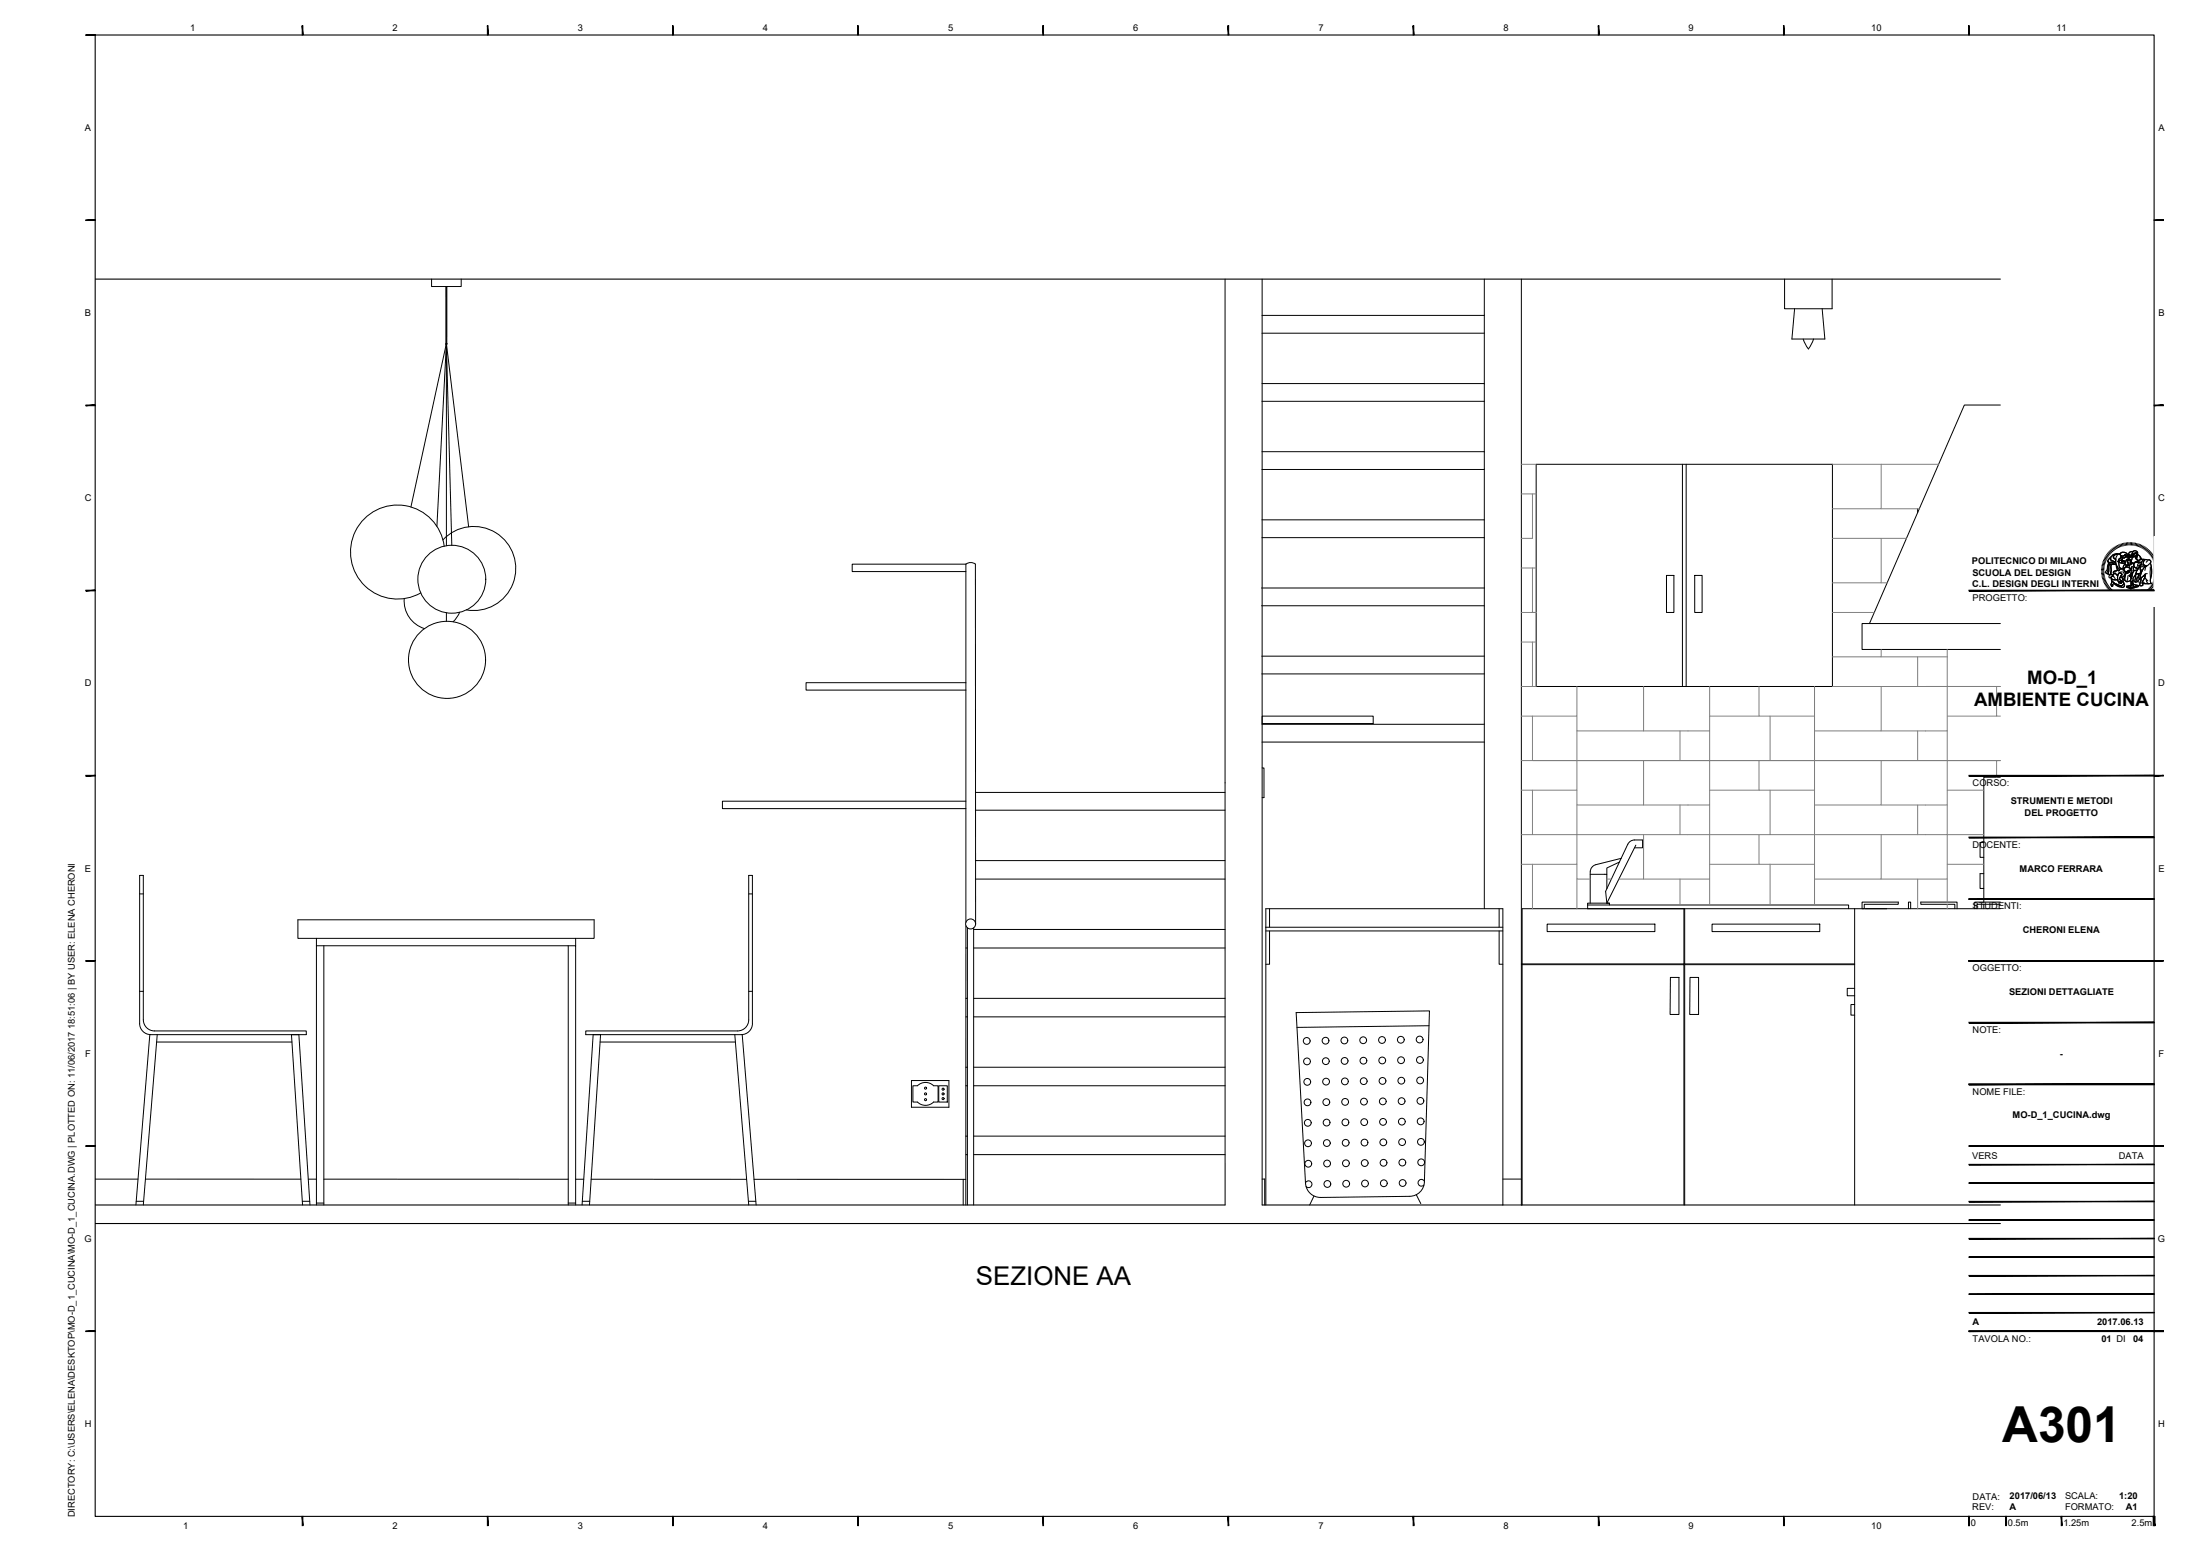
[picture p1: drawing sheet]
<svg xmlns="http://www.w3.org/2000/svg" width="594mm" height="420mm" viewBox="0 0 594 420" stroke-linecap="round" stroke-linejoin="round" font-family="sans-serif">
<!-- layer: A-WALL-FULL-INTR -->
<g fill="none" stroke="#000" stroke-width=".27">
<path d="M330.8 75.4v250M340.8 75.4v250M400.8 75.4v170M410.8 75.4v250M260.8 256h.4M260.8 250v75.4M261.2 250.5v74.9M262.9 250.6v74.8M262.9 256h67.9M260.8 274.6h.4M260.8 269.6h.4M260.8 293.2h.4"/>
<path d="M260.8 288.2h.4M260.8 311.8h.4M260.8 306.8h.4"/>
</g>
<!-- layer: A-FURN -->
<g fill="none" stroke="#000" stroke-width=".27">
<path d="M116.5 75.4v2h8v-2M120.4 77.4v15.4M120.5 77.4v15.4l1.5 54.4M120.7 77.4v15.4M481.9 75.4v8h12.8v-8M120.4 92.8h.3v.3h-.3zM484.6 83.4l-.7 8.1h8.9l-.8-8.1M486.9 91.5l1.4 2.7M489.7 91.5l-1.4 2.7M540.2 109.4h-9.8l-25.6 59M111 136.9l9.5-44.1 6.1 49.5M414.8 125.4h80v60h-80z"/>
<path d="M454.3 125.4v60M455.3 125.4v60M517.8 137.4v1M118 142.1l2.5-49.3v54.6M119.6 145.8a11.4 11.4 0 0 1 19.1 4.1 11.4 11.4 0 0 1-12.8 14.8M119.9 147.5a12.7 12.7 0 0 0-15.8-10.7 12.7 12.7 0 0 0-8.5 17 12.7 12.7 0 0 0 18 6.3M260.8 152.3h-30.7v2h30.7M450 155.4h2v10h-2zM457.6 155.4h2v10h-2zM109.2 161.6a7.8 7.8 0 0 0 5.4 8.1M120.5 165.5v2.3M124.1 165.3l-.7 1.4-1 1.2"/>
<path d="M540.2 168.4h-37.4v7h37.4M260.8 184.3h-43.1v2h43.1M340.8 193.4h30v2h-30zM425.8 185.4h64.2M260.8 216.3h-65.7v2h65.7M340.8 207.4h.5v8h-.5M540.2 209.9h-4.5v33.7M37.7 236.4h1v39a3 3 0 0 0 3 3h41v1h-42a3 3 0 0 1-3-3zM429.4 236.1h4.5v3.9M437.3 232.8l-3.4 1.6v1.7M437.8 231.8l-6.9 1.7-1.1 .7-.4 1.2v8.5M441.4 228.9h2.2l-.1-2.1a4 4 0 0 0-3.4 .5l-.5 .7-6 12.7 .3 3.2"/>
<path d="M441.7 228.2l-7.8 15.7M535.7 227.5h-1v4h1M535.7 235.9h-1v4h1M37.7 241.4h1M85.4 255.4h70v70M85.4 255.4v-2h70v2M85.4 253.4h-5v-5h80v5h-5M85.4 255.4v70M87.4 255.4v70M153.4 255.4v70M202.2 241.4h1M341.8 250.4v75"/>
<path d="M341.8 250.4v-5h64v80h5M341.8 251.4h64M341.8 250.4h64M342.8 251.4v9h-1M342.8 245.4v5M404.8 251.4v9h1M404.8 245.4v5M417.8 249.5h29.1v2.1h-29.1zM428.7 244.4h70.5v1h-70.5zM428.7 244.4v-.5h5.9v.5M433.9 243.9h.7M454.7 245.4v14.9h-43.9"/>
<path d="M454.8 245.4h-43.8v80M454.9 245.4v14.9h45.9M462.3 249.5h29.1v2.1h-29.1zM499.2 245.4h41M500.8 245.4v80M502.8 245.4v-1.8h9.8v.6h-9.2v1.2M515.4 245.4v-1.8h.5v1.8M527.9 245.4v-1.2h-9.2v-.6h9.8v1.8M535.7 244.2v1.2M540.2 243.6h-7v1.8M540.2 244.2h-6.4v1.2M37.7 267.7h1"/>
<path d="M40.5 279.4l-3.8 46M42.5 279.4l-3.8 46M158.2 278.4h41a3 3 0 0 0 3-3v-39h1v40a3 3 0 0 1-3 3h-42zM160.2 279.4l-3 46M162.2 279.4l-3 46M198.4 279.4l3.8 46M200.4 279.4l3.8 46M202.2 267.7h1M350 273.4l36-.4-1.4 46.2a4 4 0 0 1-3.9 3.8l-24.1 .3a4 4 0 0 1-4-3.7zM385.9 277l-35.7 .4M410.8 260.5h43.9v64.9M451.1 263.9h2.3v10h-2.4z"/>
<path d="M456.4 263.9h2.3v10h-2.4zM500.8 266.9h-2v2h2M500.8 271.3h-1v2.8h1M500.8 260.5h-45.9v64.9M42.3 281.4h36.5M162 281.4h36.6M246.1 291.8h10.1v7.2h-10.1zM246.5 293.2h1.2a3.1 3.1 0 0 1 4.4 0h1.2v4.4h-1.2a3.1 3.1 0 0 1-4.4 0h-1.2zM253.5 293.2h2.3v4.4h-2.3zM25.7 318.4h11.6M39.3 318.4h41.9M83.2 318.4h2.2"/>
<path d="M87.4 318.4h66M155.4 318.4h2.2M159.6 318.4h42M203.6 318.4l57.2 .1M260.1 318.5v6.9M340.8 318.4h.7v7M352.5 319.4a.92 .92 0 0 1 1.4-.4 .92 .92 0 0 1 .2 1.4 .92 .92 0 0 1-1.4 0M384.6 319a.92 .92 0 0 0-1.3-.4 .92 .92 0 0 0-.1 1.4 .92 .92 0 0 0 1.3 0M405.8 318.4h5M36.8 324.4h2M81.6 324.4h2M81.7 325.4l-3-46h2l3 46"/>
<path d="M85.4 324.9h2M153.4 324.9h2M157.2 324.4h2M202.1 324.4h2M354.8 323l-1.1 2.4M382.4 322.6l1.3 2.4"/>
<circle cx="122" cy="156.4" r="9.2"/>
<circle cx="120.7" cy="178.2" r="10.4"/>
<circle cx="249.9" cy="293.8" r=".28"/>
<circle cx="249.9" cy="296.9" r=".28"/>
<circle cx="249.9" cy="295.4" r=".28"/>
<circle cx="254.7" cy="296.6" r=".28"/>
<circle cx="254.7" cy="294.1" r=".28"/>
<circle cx="254.7" cy="295.4" r=".28"/>
<circle cx="352.9" cy="281.1" r=".92"/>
<circle cx="352.9" cy="286.6" r=".92"/>
<circle cx="353" cy="292.1" r=".92"/>
<circle cx="353.1" cy="297.7" r=".92"/>
<circle cx="357.9" cy="281" r=".92"/>
<circle cx="358" cy="286.5" r=".92"/>
<circle cx="358.1" cy="292.1" r=".92"/>
<circle cx="358.2" cy="297.6" r=".92"/>
<circle cx="363" cy="281" r=".92"/>
<circle cx="363.1" cy="286.5" r=".92"/>
<circle cx="363.2" cy="292" r=".92"/>
<circle cx="363.2" cy="297.5" r=".92"/>
<circle cx="368.1" cy="280.9" r=".92"/>
<circle cx="368.2" cy="286.4" r=".92"/>
<circle cx="368.2" cy="291.9" r=".92"/>
<circle cx="368.3" cy="297.5" r=".92"/>
<circle cx="373.2" cy="280.8" r=".92"/>
<circle cx="373.3" cy="286.4" r=".92"/>
<circle cx="373.3" cy="291.9" r=".92"/>
<circle cx="373.4" cy="297.4" r=".92"/>
<circle cx="378.3" cy="280.8" r=".92"/>
<circle cx="378.3" cy="286.3" r=".92"/>
<circle cx="378.4" cy="291.8" r=".92"/>
<circle cx="378.5" cy="297.3" r=".92"/>
<circle cx="383.4" cy="280.7" r=".92"/>
<circle cx="383.4" cy="286.2" r=".92"/>
<circle cx="383.5" cy="291.7" r=".92"/>
<circle cx="383.6" cy="297.3" r=".92"/>
<circle cx="353.1" cy="303.2" r=".92"/>
<circle cx="353.2" cy="308.7" r=".92"/>
<circle cx="353.3" cy="314.2" r=".92"/>
<circle cx="358.2" cy="303.1" r=".92"/>
<circle cx="358.3" cy="308.7" r=".92"/>
<circle cx="358.4" cy="314.2" r=".92"/>
<circle cx="358.4" cy="319.7" r=".92"/>
<circle cx="363.3" cy="303.1" r=".92"/>
<circle cx="363.4" cy="308.6" r=".92"/>
<circle cx="363.4" cy="314.1" r=".92"/>
<circle cx="363.5" cy="319.6" r=".92"/>
<circle cx="368.4" cy="303" r=".92"/>
<circle cx="368.5" cy="308.5" r=".92"/>
<circle cx="368.5" cy="314" r=".92"/>
<circle cx="368.6" cy="319.6" r=".92"/>
<circle cx="373.5" cy="302.9" r=".92"/>
<circle cx="373.5" cy="308.5" r=".92"/>
<circle cx="373.6" cy="314" r=".92"/>
<circle cx="373.7" cy="319.5" r=".92"/>
<circle cx="378.5" cy="302.9" r=".92"/>
<circle cx="378.6" cy="308.4" r=".92"/>
<circle cx="378.7" cy="313.9" r=".92"/>
<circle cx="378.8" cy="319.4" r=".92"/>
<circle cx="383.6" cy="302.8" r=".92"/>
<circle cx="383.7" cy="308.3" r=".92"/>
<circle cx="383.8" cy="313.9" r=".92"/>
</g>
<!-- layer: A-FLOR-STRS -->
<g fill="none" stroke="#000" stroke-width=".27">
<path d="M340.8 85.2h60M340.8 90h60M340.8 103.6h60M340.8 108.4h60M340.8 122h60M340.8 126.8h60M260.8 152.3v96.8M260.8 152.3l1.3-.4 1.3 .4M263.4 152.3v97.2M340.7 158.8h60.1M340.8 140.4h60M340.8 145.2h60"/>
<path d="M340.7 163.6h60.1M340.7 177.2h60.1M340.7 182h60.1M340.8 195.6h60M263.4 214h67.4M263.4 218.8h67.4M340.8 200.4h60M263.4 237.4h67.4M263.4 232.4h67.4M262.9 251h67.9M262.9 274.6h67.9M262.9 269.6h67.9"/>
<path d="M262.9 293.2h67.9M262.9 288.2h67.9M262.9 311.8h67.9M262.9 306.8h67.9"/>
<circle cx="262.1" cy="249.5" r="1.35"/>
</g>
<!-- layer: A-FLOR-LEVL -->
<path d="M25.7 75.4h514.5M25.7 330.4h514.5M25.7 325.4h305.1M340.8 325.4h65M410.8 325.4h129.4" fill="none" stroke="#000" stroke-width=".3"/>
<!-- layer: A-WALL-TEXT -->
<g fill="none" stroke="#808080" stroke-width=".27">
<path d="M410.8 133.4h4M410.8 125.4h4M413.8 133.4v12h-3M494.8 125.4h28.7M508 125.4v12h-13.2M508 137.4h10.3M410.8 153.4h4M413.8 153.4v12h1h-4M494.8 145.4h20M508 145.4v12h-13.2M508 157.4h1.6M410.8 173.4h4"/>
<path d="M413.8 173.4v12M494.8 165.4h11.3M508 175.4v2h-13.2M508 177.4h17.8M517.8 177.4v8M525.8 177.4v8h-5.8M525.8 175.4v2M410.8 185.4h4M413.8 193.4v12h12v-8M425.8 185.4v8h-15M443.8 185.4v12h-18v-4M453.7 197.4v8"/>
<path d="M461.7 185.4v12h-17.9M461.7 197.4v8h-35.9h18v12h-18v-4M461.7 193.4h13.3M475 185.4v8h15v-8M478 193.4v12h12v-8M494.8 185.4h31v12h-17.8M508 185.4v12h-18v-4M517.8 197.4v8M525.8 197.4v8h-35.8h18v12h-18v-4M525.8 193.4h13.4M525.8 185.4h14.4M539.2 185.4v8h1"/>
<path d="M410.8 205.4h15v8h-15M413.8 213.4v12M425.8 217.4v8h-15M443.8 205.4h17.9v12h-17.9M453.7 217.4v8M461.7 217.4v8h-35.9v8h-15M461.7 205.4h16.3M461.7 213.4h13.3M475 205.4h15v8h-15zM478 213.4v12h12v-8M508 205.4h17.8v12h-17.8M517.8 217.4v8"/>
<path d="M525.8 217.4v8h-35.8v8h-15v-8M525.8 205.4h14.4h-1v4.5M525.8 213.4h9.9M413.8 233.4v12M425.8 233.4v4h3.6M425.8 237.4v8M433.9 237.4h1.2M443.8 225.4v12h-6.6M443.8 237.4h17.9M453.7 237.4v7M461.7 233.4h13.3M478 225.4h-16.3v19"/>
<path d="M478 233.4v11M490 237.4v7M508 225.4v12h-18v-4M517.8 237.4v8M525.8 233.4h9.9M525.8 237.4v6.2M535.7 225.4h-9.9v12h-17.8M525.8 244.2v1.2"/>
</g>
<!-- layer: G-ANNO-TTLB -->
<g fill="#000" stroke="#000" stroke-width=".27">
<path d="M23.2 9.5h2.5v-.1zM23.2 9.4h2.5l-2.5 .1z"/>
<path d="M81.6 7l.2 2.5v-2.5zM81.6 7l.2 2.5h-.2z"/>
<path d="M131.6 7l.2 2.5v-2.5zM131.6 7l.2 2.5h-.2z"/>
<path d="M181.6 7l.2 2.5v-2.5zM181.6 7l.2 2.5h-.2z"/>
<path d="M231.6 7l.2 2.5v-2.5zM231.6 7l.2 2.5h-.2z"/>
<path d="M281.6 7l.2 2.5v-2.5zM281.6 7l.2 2.5h-.2z"/>
<path d="M331.6 7l.2 2.5v-2.5zM331.6 7l.2 2.5h-.2z"/>
<path d="M381.6 7l.2 2.5v-2.5zM381.6 7l.2 2.5h-.2z"/>
<path d="M431.6 7l.2 2.5v-2.5zM431.6 7l.2 2.5h-.2z"/>
<path d="M481.6 7l.2 2.5v-2.5zM481.6 7l.2 2.5h-.2z"/>
<path d="M531.6 7l.2 2.5v-2.5zM531.6 7l.2 2.5h-.2z"/>
<path d="M23.2 59.5h2.5v-.1zM23.2 59.4h2.5l-2.5 .1z"/>
<path d="M581.7 59.5h2.5v-.1zM581.7 59.4h2.5l-2.5 .1z"/>
<path d="M23.2 109.6h2.5v-.2zM23.2 109.4h2.5l-2.5 .2z"/>
<path d="M581.7 109.6h2.5v-.2zM581.7 109.4h2.5l-2.5 .2z"/>
<path d="M23.2 159.5h2.5v-.1zM23.2 159.4h2.5l-2.5 .1z"/>
<path d="M531.7 159.5h50v-.1zM531.7 159.4h50l-50 .1z"/>
<path d="M581.7 159.5h2.5v-.1zM581.7 159.4h2.5l-2.5 .1z"/>
<path d="M23.2 209.6h2.5v-.2zM23.2 209.4h2.5l-2.5 .2z"/>
<path d="M531.7 209.6h50v-.2zM531.7 209.4h50l-50 .2z"/>
<path d="M581.7 209.6h2.5v-.2zM581.7 209.4h2.5l-2.5 .2z"/>
<path d="M531.7 226.2h50v-.2zM531.7 226h50l-50 .2z"/>
<path d="M23.2 259.5h2.5v-.1zM23.2 259.4h2.5l-2.5 .1z"/>
<path d="M531.7 242.7v.2l50-.2zM531.7 242.9l50-.2v.2z"/>
<path d="M531.7 259.4v.1l50-.1zM531.7 259.5l50-.1v.1z"/>
<path d="M531.7 259.4v.1l50-.1zM531.7 259.5l50-.1v.1z"/>
<path d="M531.7 259.4v.1l50-.1zM531.7 259.5l50-.1v.1z"/>
<path d="M531.7 259.4v.1l50-.1zM531.7 259.5l50-.1v.1z"/>
<path d="M531.7 242.9h50v-.2zM531.7 242.7h50l-50 .2z"/>
<path d="M581.7 259.5h2.5v-.1zM581.7 259.4h2.5l-2.5 .1z"/>
<path d="M531.7 276v.2l50-.2zM531.7 276.2l50-.2v.2z"/>
<path d="M531.7 292.7v.2l50-.2zM531.7 292.9l50-.2v.2z"/>
<path d="M531.7 292.7v.2l50-.2zM531.7 292.9l50-.2v.2z"/>
<path d="M23.2 309.5h2.5v-.1zM23.2 309.4h2.5l-2.5 .1z"/>
<path d="M531.7 319.4h50zM531.7 319.5l50-.1z"/>
<path d="M531.7 314.4h50zM531.7 314.5l50-.1z"/>
<path d="M531.7 309.4v.1l50-.1zM531.7 309.5l50-.1v.1z"/>
<path d="M581.7 309.5h2.5v-.1zM581.7 309.4h2.5l-2.5 .1z"/>
<path d="M581.7 309.5h2.5v-.1zM581.7 309.4h2.5l-2.5 .1z"/>
<path d="M531.7 339.4h50zM531.7 339.5l50-.1z"/>
<path d="M531.7 334.4h50zM531.7 334.5l50-.1z"/>
<path d="M531.7 329.4h50zM531.7 329.5l50-.1z"/>
<path d="M531.7 324.4h50zM531.7 324.5l50-.1z"/>
<path d="M23.2 359.6h2.5v-.2zM23.2 359.4h2.5l-2.5 .2z"/>
<path d="M531.7 359.4v.2l50-.2zM531.7 359.6l50-.2v.2z"/>
<path d="M531.7 359.4v.2l50-.2zM531.7 359.6l50-.2v.2z"/>
<path d="M531.7 354.4h50zM531.7 354.5l50-.1z"/>
<path d="M531.7 349.4h50zM531.7 349.5l50-.1z"/>
<path d="M531.7 344.4h50zM531.7 344.5l50-.1z"/>
<path d="M581.7 359.6h2.5v-.2zM581.7 359.4h2.5l-2.5 .2z"/>
<path d="M581.7 359.6h2.5v-.2zM581.7 359.4h2.5l-2.5 .2z"/>
<path d="M581.7 359.6h2.5v-.2zM581.7 359.4h2.5l-2.5 .2z"/>
<path d="M581.7 359.6h2.5v-.2zM581.7 359.4h2.5l-2.5 .2z"/>
<path d="M81.6 409.5l.2 2.5v-2.5zM81.6 409.5l.2 2.5h-.2z"/>
<path d="M131.6 409.5l.2 2.5v-2.5zM131.6 409.5l.2 2.5h-.2z"/>
<path d="M181.6 409.5l.2 2.5v-2.5zM181.6 409.5l.2 2.5h-.2z"/>
<path d="M231.6 409.5l.2 2.5v-2.5zM231.6 409.5l.2 2.5h-.2z"/>
<path d="M281.6 409.5l.2 2.5v-2.5zM281.6 409.5l.2 2.5h-.2z"/>
<path d="M331.6 409.5l.2 2.5v-2.5zM331.6 409.5l.2 2.5h-.2z"/>
<path d="M381.6 409.5l.2 2.5v-2.5zM381.6 409.5l.2 2.5h-.2z"/>
<path d="M431.6 409.5l.2 2.5v-2.5zM431.6 409.5l.2 2.5h-.2z"/>
<path d="M481.6 409.5l.2 2.5v-2.5zM481.6 409.5l.2 2.5h-.2z"/>
<path d="M531.6 409.5v2.5h.2zM531.6 409.5h.2v2.5z"/>
<path d="M531.6 409.5l.2 2.5v-2.5zM531.6 409.5l.2 2.5h-.2z"/>
<path d="M541.6 409.5l.2 2.5v-2.5zM541.6 409.5l.2 2.5h-.2z"/>
<path d="M556.6 409.5l.2 2.5v-2.5zM556.6 409.5l.2 2.5h-.2z"/>
<path d="M581.6 409.5l.2 2.5v-2.5zM581.6 409.5l.2 2.5h-.2z"/>
<path d="M581.4 409.5l.5 2.5v-2.5zM581.4 409.5l.5 2.5h-.5z"/>
</g>
<path d="M25.7 9.5h556v400h-556z" fill="none" stroke="#000" stroke-width=".3"/>
<!-- layer: G-ANNO-LOGO -->
<g fill="none" stroke="#000" stroke-width=".3">
<path d="M567.5 154.1h.6M567.5 153.8h.6M567.5 153.4l.7 .1M567.5 153.1l.7 .1M567.6 152.7l.7 .1M567.7 152.4l.6 .1M567.8 152l.6 .2M567.9 151.7l.6 .2M568 151.3l.6 .3M568.1 151l.6 .3M568.1 154.5h-.6M568.2 154.8h-.7"/>
<path d="M568.2 155.1l-.7 .1M568.2 155.4l-.6 .2M568.3 150.7l.6 .3M568.3 155.7l-.6 .2M568.4 156.1l-.7 .1M568.4 150.4l.6 .3M568.5 156.4l-.6 .2M568.6 156.7l-.6 .2M568.6 150.1l.6 .3M568.7 157l-.6 .3M568.8 149.8l.6 .4M568.9 157.3l-.6 .3"/>
<path d="M569 157.6l-.6 .3M569.1 149.5l.5 .4M569.2 157.8l-.6 .4M569.3 149.2l.5 .5M569.4 151.8h.6a.84 .84 0 0 0 1.3-.1l.1 .6-1 .1a.78 .78 0 0 1-1.1-.5zM569.4 151.8v.4M569.4 158.1l-.6 .4M569.5 148.9l.5 .5M569.5 152.3l-.2 .5-.2 1.4-.3 .6 .4 .2M569.6 158.4l-.6 .4M569.7 150.7l.3-.2-.1 .3a.81 .81 0 0 0 1 .8l.3 .1-.1 .2a.74 .74 0 0 1-1.1-.1l-.3 .1a.51 .51 0 0 1-.5-.4 .51 .51 0 0 1 .3-.6zM569.8 148.7l.4 .5"/>
<path d="M569.8 158.6l-.6 .5M569.8 152.3l-.3 .5v1.4l-.3 .8 .7 .2M569.8 152.3l.4 .1-.2 .4 .1 1.2-.1 1.1-.1 .1a.44 .44 0 0 1-.6-.2 .44 .44 0 0 1 .1-.6l.1-1.4zM570 150.5l-.6 .6a.44 .44 0 0 0-.2 .5 .44 .44 0 0 0 .5 .3h.6a.65 .65 0 0 0 1-.2M570 158.9l-.5 .4M570 148.4l.5 .6M570 155.9a1.21 1.21 0 0 0 1.8 .5M570.1 150.2l.6-.5 1.3-.1a.99 .99 0 0 0-1.2 1l.5 .3v.8l-.5-.1a.75 .75 0 0 1-.9-.8zM570.2 156.3v.5l.8 .7 1.9 .9M570.2 156.2l.7 .4 .9-.2 .4 .8v.2l.2-.2 .3 .4-.2-.6 .3 .4-.1-.4 .4 .1-.8-.6 .3-.8 .4 .2 .3 1a.79 .79 0 0 1 .1 .9 .79 .79 0 0 1-.9 .3l-1.7-.8-.6-.5zM570.2 159.1l-.5 .5M570.2 152.4l1.2-.1 .6 1.2-.1 .5-.4 .1a.6 .6 0 0 0-.8 .7l.2 .1-.4 .5a.56 .56 0 0 1-.5-.9v-1.7z"/>
<path d="M570.2 152.4l-.2 .6 .1 2.1M570.3 148.2l.4 .5M570.3 156.9l.8 .6 1.4 .6h.6l.4-.6a.65 .65 0 0 1 0 1 .65 .65 0 0 1-.9 0l-1.3-.6a.44 .44 0 0 0-.5-.3 .44 .44 0 0 0-.3 .5v.2h-.3a.86 .86 0 0 1 0-1.2zM570.3 156.9l-.1 .2a.83 .83 0 0 0 0 1.2l.4-.2-.2-.1a.49 .49 0 0 1 .4-.4 .49 .49 0 0 1 .5 .3l.9 .5a1.25 1.25 0 0 0 1.5-.1l-.2-.8M570.4 159.3l-.4 .5M570.5 155.4a.5 .5 0 0 0-.8-.2 .5 .5 0 0 0 .1 .8 .61 .61 0 0 1 .6-.4 .61 .61 0 0 1 .5 .4l.3 .2M570.6 148l.4 .5M570.7 159.5l-.5 .6M570.7 155l.4-.2 .2 .1a.73 .73 0 0 1 .5 1v.5a1.19 1.19 0 0 1-1.8-.5l.7-.2-.2-.3zM570.7 154.4l1.2-.4 .3 .1 .2-.4 .5-.1 .6 .2 .3 .4a1 1 0 0 1 0 1.2 1 1 0 0 1-1.1 .4v-.3a.47 .47 0 0 0 .1-.7 .47 .47 0 0 0-.8 .2l-.1 .4-.8-.6a.29 .29 0 0 1-.4 0 .29 .29 0 0 1 0-.4zM570.9 147.8l.3 .6M570.9 150l.9-.4a.75 .75 0 0 1 .9 .6 .75 .75 0 0 1-.5 .9l-.2 .4 .1 .4a1.41 1.41 0 0 0 .6 1.5l.2 .2-.5 .1-.1 .3a.32 .32 0 0 1-.4 0 .32 .32 0 0 1 0-.5l-.6-1.4v-1.2l-.6-.4z"/>
<path d="M570.9 159.7l-.4 .6M571.1 154.7l.7 .7M571.1 154.8l-.5 .4 .1 .4M571.2 147.6l.3 .6M571.2 159.9l-.4 .6M571.4 152.3l-2-.1-.4 1.6-.5 .7 .3 .3M571.5 147.4l.3 .6M571.5 152.7l.2 1.3M571.7 149.9l-.3 .7-.1 1.2 .6 1.6a.38 .38 0 0 0 0 .5 .38 .38 0 0 0 .4 .2l.1-.4 .5-.2a1.04 1.04 0 0 1-.7-1.4 1.49 1.49 0 0 1 .5-1.7 1.04 1.04 0 0 0-1.4-.8l-.7 .2-.5 .4-.2 .6a.81 .81 0 0 0 1 .8l.3 .1M571.8 147.3l.3 .6M571.9 154l-.4 .1a.6 .6 0 0 0-.8 .7l.2 .1M572 149.6a.87 .87 0 0 0-.9 .2 .87 .87 0 0 0-.2 1l.4 .1"/>
<path d="M572.1 147.1l.3 .6M572.2 154.7a.47 .47 0 0 1 .7 .2 .47 .47 0 0 1-.2 .6l-.4 1 .8 .7-.4-.2 .1 .5-.3-.5 .2 .6-.3-.4-.2 .2v-.2l-.4-.6 .1-1.2zM572.2 154.7a.47 .47 0 0 1 .7 .2 .47 .47 0 0 1-.2 .6l-.4 1 .8 .7-.4-.2 .1 .4-.3-.4 .1 .6-.2-.4-.2 .2v-.2l-.4-.6v-1.1zM572.2 151l1-.4-.1 .5-1.1 .5zM572.3 151.5l.7-.3 .3 .2-.4 .2 .2 .4a.61 .61 0 0 1-.8-.5zM572.3 151.5a.57 .57 0 0 0 .8 .5M572.4 149.7l.7-.6 1 .2a.3 .3 0 0 1 .4 .3 .3 .3 0 0 1-.4 .3l-.3-.2-.5 .5-.6-.2M572.4 147l.3 .6M572.5 149.4l.5-.3h.6l.7 .4a.23 .23 0 0 1 .2 .3 .23 .23 0 0 1-.3 .1l-.4-.2-.4 .4-.4 .1-.6-.5zM572.7 150l.6 .2 .6-.5 .3 .2-.2 .6-.4 .2-.4-.2-.6 .2zM572.8 146.9l.2 .6M572.9 153.6l.6 .2 .4 .6a.82 .82 0 0 1-.2 1.1h-.1"/>
<path d="M573 151.5h.8l-.2 .1a.37 .37 0 0 1-.2 .5 .37 .37 0 0 1-.5-.2zM573 155.9l.3 1a.8 .8 0 0 1 .1 .9 .8 .8 0 0 1-.9 .3M573 151.2l.3 .2M573.1 150.9v.2l-1.1 .5M573.1 154.4l-.8 .2M573.1 146.8l.2 .6M573.2 150.6l-.4 .5M573.3 154.1l.7 .5M573.4 151.5a.33 .33 0 0 0-.4 .3 .33 .33 0 0 0 .4 .3 .33 .33 0 0 0 .2-.5l.2-.1-.6 .1M573.4 154.6a.7 .7 0 0 1 .2 .9 .7 .7 0 0 1-1 .2M573.5 153.5l.6-.4h.6l.5 .4a.32 .32 0 0 1 .1 .5 .32 .32 0 0 1-.4 0l-.3 .2a.5 .5 0 0 1-.6 .3 .5 .5 0 0 1-.4-.5zM573.5 153.8l.1-.4a.91 .91 0 0 1 1.3-.1l.3 .1a.32 .32 0 0 1 .2 .4 .32 .32 0 0 1-.3 .3l-1.2 .3"/>
<path d="M573.5 146.7l.1 .6M573.5 156.4l.8 .7M573.7 150.5v.1M573.8 150.1l.2 .1M573.8 155.8v.9M573.8 152.4a1.25 1.25 0 0 0-.5 1.3M573.8 146.6l.1 .7M573.8 150.1v.1M573.9 154.4l1.2-.4-.2 .5-.4 .3-.5-.2zM573.9 154.4l.6 .4 .4-.3v-.3l.5-.4-.3-.4-.5-.3h-.6l-.5 .7-.2-.1v-.5l.5-.8 .2 .2h1.1l.5-.4v-.3l.6 .2v.5a.62 .62 0 0 1-.1 .9l.1 .7-.3 .5-.4 .1-.2 .6h-.4l.3 .3 .3-.1v.4l.1-.3-.3 1.1a.98 .98 0 0 1-1.5 0l-.3-.4 .3-.6 .2-1.1M573.9 155.2l-.3 1-.4 .4M574.1 154.6h-.1"/>
<path d="M574.2 150.3l.8-.2a.29 .29 0 0 1 .2 .5 .29 .29 0 0 1-.5 0zM574.2 146.6l.1 .6M574.2 149.9l-.2 .6-.4 .2-.4-.2-.6 .2M574.2 151.2l.5-.3 .4 .1 .5 1a.22 .22 0 0 1-.1 .3 .22 .22 0 0 1-.3-.1 .22 .22 0 0 1 .2-.3l-.2-.7a.44 .44 0 0 0-.7-.1 .44 .44 0 0 0 .1 .7l.1 .4a.43 .43 0 0 1-.7 .4 .43 .43 0 0 1 0-.7zM574.3 158.3l2-.4 1.1 .2-2 .6zM574.3 158.3l1.1 .4v.3l-1.1-.4zM574.5 151.1l.5-.1 .4 .7a.63 .63 0 0 1-.1 .7 .63 .63 0 0 1-.7 .2zM574.5 146.5l.1 .7M574.6 150.1l.1-.2a.53 .53 0 0 1 .8 .4l-.3 .1M574.6 155.5l-.3 1.6 1-.2M574.6 154.6h.1M574.6 149.9h.1a.52 .52 0 0 1 .8 .4l-.3 .1-.2-.3h-.4z"/>
<path d="M574.7 154.2l.1 .1M574.7 154.5l.1 .1M574.8 154.3h-.1M574.8 151.3h.1M574.9 151.3l-.2 .1M574.9 146.5v.7M575 150.2l-.5-.1-.3 .2 .2 .1a.36 .36 0 0 0 .5 .2 .36 .36 0 0 0 .3-.4l-.2-.1v.2M575 152.6v.7M575 155.3l.3 .1 .2-.6 .4-.1-.4 1.3v-.4h-.3zM575.1 154.1l-.2 .5a.51 .51 0 0 1-.8-.1M575.1 151.1l.2 .3-.1 .1M575.2 151.3a.43 .43 0 0 0-.7-.2 .43 .43 0 0 0 .1 .7 .5 .5 0 0 1-.1 .8 .5 .5 0 0 1-.7-.4l.4-1 .7-.3 .6 .5 .1 .8-.2 .2-.2-.4"/>
<path d="M575.3 146.5l-.1 .7M575.3 151.6l-.2 .1M575.3 151.4a.43 .43 0 0 1 0 .7 .43 .43 0 0 1-.6-.1l-.1-.1M575.3 152.3l-.3 .3h-.4M575.4 158.7l2.1-.6-.1 .3-2 .6zM575.4 158.7v.3M575.5 150.3a.99 .99 0 0 1 0 1.2M575.5 154.8h.1M575.5 155.5l-.1 .4 .2-.2M575.5 149.9l.2 .4M575.6 151.9l-.1-.5a.84 .84 0 0 0 0-1.1l-.4-.5a.45 .45 0 0 1-.2-.6 .45 .45 0 0 1 .6-.2 .27 .27 0 0 1 .4-.1 .27 .27 0 0 1-.1 .5v1.1l.2-.1v-.4a.42 .42 0 0 0 .3 .3 .42 .42 0 0 0 .5-.1l-.1 .6 .2-.1 .4 .7-1.1 .7M575.6 146.5v.7"/>
<path d="M575.7 155.2l-.2 .3v-.3M575.7 152.9l-.2 1.4M575.7 152.1l.4 .2M575.7 157l.2-.1 .2 1-.3-.5-.4 .6zM575.8 154.1l-.4 .3v.5M575.9 154.7l-.4 .1-.2 .6h-.4l.3 .3 .3-.1M575.9 153l-.4 .8M576 146.6l-.1 .6M576 149h-.5a.61 .61 0 0 0-.6 .7M576.1 148.9l.6-.2 .4 .2 .1 .4v.7l-.4 .9v-.7l.3-.5-.3-.5-.2 .2a.78 .78 0 0 0-.6 1.1h-.2l-.1-.8zM576.1 150l.2 .3 .5-.1M576.1 148.9l.6-.2 .5 .5v.8l-.4 .9v-.7l.3-.5a.32 .32 0 0 0-.2-.4 .32 .32 0 0 0-.4 .1h-.3l-.2 1-.2 .1-.1-.8z"/>
<path d="M576.2 152.1l.1-.1a1.52 1.52 0 0 1 1.9 0 1.33 1.33 0 0 1-1.4 1.5l-.6-.7zM576.2 149.5l.6-.3 .3 .5-.3 .5a.4 .4 0 0 1-.4 .1 .4 .4 0 0 1-.3-.3zM576.2 149.7l.2 .1M576.2 154l.9-.1-.7 1.6a1.53 1.53 0 0 0-.5 1.5h-.2l-.2 .5-.2-1zM576.2 154.1l-.9 2.5 .2 .9-.1 .9 .4-1 .3 .8-.2-1.3-.4 .6M576.3 146.6l-.1 .7M576.3 150.2h.1M576.3 153.1a.62 .62 0 0 0-.1 .9l1-.1 .4-.6M576.3 149.8h.1M576.4 150.1h.1M576.7 146.7l-.2 .6M576.7 149.9l.2 .1"/>
<path d="M576.8 155l.7-.1-.5 1.4 .2 .7-.3 .2-.5-.2zM576.8 149.9l-.1 .1M576.9 150.7l.4 .7M577 153.2h.1M577 146.7l-.1 .7M577 151.6h.1a2.25 2.25 0 0 1 1.8-.5l-.7 .9zM577.1 153.9l-.7 1.6a1.53 1.53 0 0 0-.5 1.5M577.2 153.1l-.3 .1M577.2 149.7a1.26 1.26 0 0 1 .9 1.1l.3 .2-.4 .1a.63 .63 0 0 1-.8 .1 .63 .63 0 0 1-.2-.8zM577.2 153.4l-.1 .1M577.2 149.7l.7 .5 .2 .5M577.4 146.8l-.2 .7"/>
<path d="M577.4 158.1v.3l-2 .6-1.1-.4v-.3l1.1 .4 2-.6a6.1 6.1 0 0 0-3.1 .2M577.7 146.9l-.2 .7M577.8 152.8l-.1 .4M577.8 151.8l.3 .1 .2 .3M577.8 153l.2 .1-.1 .7a.71 .71 0 0 1-.2 1.1l-1 .1 .4-1.1zM577.8 150.6l.6 .4M577.9 154.9h-.2a.84 .84 0 0 0-.9 .3 .84 .84 0 0 0-.1 .9l-.3 .9 .5 .2a.44 .44 0 0 0 .1-.8l.5-1.5M577.9 156.3l-.1 .2 .3 .2M578 147.1l-.2 .6M578 153.1v1.2l-.2 1a1.85 1.85 0 0 0-.2 2l.3 .2M578.2 156l1.1-1-.5 1.6a1.19 1.19 0 0 0-.2 1.4l-.1 .1a.45 .45 0 0 1-.7 0 .45 .45 0 0 1 .1-.7zM578.2 152a1.04 1.04 0 0 1 .7-.9 1.04 1.04 0 0 1 1 .1 .55 .55 0 0 1 .8 .2 .55 .55 0 0 1-.2 .8l-.3 .3a1.09 1.09 0 0 1-1.9-.3"/>
<path d="M578.3 152.2l-.5 .6a.69 .69 0 0 1-.5 .7 .69 .69 0 0 1-.7-.3 .75 .75 0 0 1-.1-1.2l.5-.2a.33 .33 0 0 1 .5 .2 .33 .33 0 0 1-.2 .4v.2a.24 .24 0 0 0 .2 .3 .24 .24 0 0 0 .3-.2l.1-.3-.1-.6-.7-.2-.8 .4-.1 .6M578.3 153.8l.1 .5M578.4 147.2l-.3 .6M578.7 147.4l-.3 .6M578.8 153l-.9 .1M578.8 157.2l.6 .4M579 147.5l-.3 .6M579 151a2.39 2.39 0 0 0-2 .6M579.2 159.9l.3 .5M579.2 156l.8 .9M579.2 153a6.5 6.5 0 0 0-1.4 3.4l1.5-1.4 .5-.1M579.3 151.1l.5 .1a.64 .64 0 0 1 .7 0 .64 .64 0 0 1 .2 .7l.2 1.2a7.8 7.8 0 0 1-.2 3.6l.3 .9h-2a.45 .45 0 0 1-.6-.3 .45 .45 0 0 1 .3-.6l.6-1.7-1.5 1.4a5.9 5.9 0 0 1 1.5-3.4l.4-.2a.93 .93 0 0 1-1-.7 .93 .93 0 0 1 .6-1z"/>
<path d="M579.3 151.1a.91 .91 0 0 0-.6 1 .91 .91 0 0 0 1 .7M579.3 147.7l-.4 .6M579.3 155l-.5 1.6a1.24 1.24 0 0 0-.2 1.4l-.1 .1a.45 .45 0 0 1-.7 0 .45 .45 0 0 1 .1-.7l.3-1.4M579.4 159.7l.4 .5M579.4 153l-.2 1M579.6 156.4l.2 .9 .4 .3M579.6 147.9l-.4 .6M579.7 159.5l.4 .5M579.8 151.5l-.2 .3M579.9 148.2l-.4 .5M579.9 159.2l.5 .5M580.1 148.4l-.4 .5"/>
<path d="M580.1 159l.5 .5M580.4 158.8l.5 .4M580.4 148.6l-.5 .5M580.6 158.5l.5 .4M580.6 153.1l.1 3.4M580.7 148.9l-.5 .4M580.7 152a9.8 9.8 0 0 1 0 5l.3 .6-2.5-.1M580.8 158.3l.5 .4M580.9 149.1l-.5 .5M581 158l.5 .4M581.1 149.4l-.5 .4M581.1 157.7l.6 .4"/>
<path d="M581.3 157.4l.6 .3M581.3 149.7l-.5 .4M581.4 157.1l.6 .3M581.6 150l-.6 .4M581.6 156.8l.6 .3M581.7 156.5l.6 .3M581.7 150.3l-.6 .3M581.8 156.2l.6 .2M581.9 155.9l.6 .2M581.9 150.6l-.6 .3M582 155.6l.6 .1M582 155.3l.7 .1"/>
<path d="M582 155h.7M582.1 150.9l-.6 .3M582.1 154.6l.7 .1M582.1 154.4h.7M582.2 151.3l-.6 .2M582.3 151.6l-.6 .2M582.5 151.9l-.7 .2M582.5 152.3l-.6 .1M582.6 152.6l-.6 .2M582.7 153l-.7 .1M582.7 153.3l-.6 .1M582.8 153.7h-.7"/>
<path d="M582.8 154l-.7 .1M571.5 160.1l-.4 .6M571.8 160.3l-.4 .6M572 160.4l-.2 .6M572.3 160.6l-.2 .6M572.6 160.7l-.2 .6M572.9 160.8l-.2 .6M573.3 160.9l-.2 .6M573.6 161l-.2 .6M573.9 161l-.1 .7M574.2 161.1l-.1 .6M574.5 161.1v.7"/>
<path d="M574.9 161.1l-.1 .7M575.2 161.1v.7M575.5 161.1l.1 .7M575.8 161.1l.1 .7M576.2 161.1l.1 .6M576.5 161l.1 .7M576.8 160.9l.2 .7M577.1 160.8l.2 .7M577.4 160.7l.2 .7M577.7 160.6l.3 .7M578 160.5l.3 .6M578.3 160.4l.3 .6"/>
<path d="M578.6 160.2l.3 .6M578.9 160l.4 .6"/>
</g>
<!-- layer: G-ANNO-TTLB -->
<g fill="#fff" stroke="#fff" stroke-width=".27">
<path d="M556.7 159.5l30.7 4.3-5.7-4.3zM556.7 159.5l30.7 4.3h-30.7z"/>
<path d="M581.7 144.9h5.7l-5.7 14.6zM587.4 144.9l-5.7 14.6 5.7 4.3z"/>
</g>
<path d="M556.7 159.5h25v-14.6h5.7v18.9h-30.7z" fill="none" stroke="#fff" stroke-width=".27"/>
<text font-size="13.4" x="540.7" y="389.3">A301</text>
<text font-size="7" x="263.5" y="347">SEZIONE AA</text>
<g font-size="5">
<text x="547.4" y="184.6">MO-D_1</text>
<text x="533.1" y="190.7">AMBIENTE CUCINA</text>
</g>
<g font-size="2.5">
<text x="51.3" y="8.3">1</text>
<text x="106" y="8.3">2</text>
<text x="156" y="8.3">3</text>
<text x="206" y="8.3">4</text>
<text x="256" y="8.3">5</text>
<text x="306" y="8.3">6</text>
<text x="356" y="8.3">7</text>
<text x="406" y="8.3">8</text>
<text x="456" y="8.3">9</text>
<text x="505.3" y="8.3">10</text>
<text x="555.3" y="8.3">11</text>
<text x="23" y="35.4">A</text>
<text x="582.8" y="35.4">A</text>
<text x="23" y="85.4">B</text>
<text x="582.8" y="85.4">B</text>
<text x="22.9" y="135.4">C</text>
<text x="582.8" y="135.4">C</text>
<text x="532.5" y="152.4">POLITECNICO DI MILANO</text>
<text x="532.6" y="155.4">SCUOLA DEL DESIGN</text>
<text x="532.6" y="158.4">C.L. DESIGN DEGLI INTERNI</text>
<text x="532.7" y="162.2">PROGETTO:</text>
<text x="22.9" y="185.4">D</text>
<text x="582.8" y="185.4">D</text>
<text x="532.7" y="212.2">CORSO:</text>
<text x="543" y="217.2">STRUMENTI E METODI</text>
<text x="546.7" y="220.2">DEL PROGETTO</text>
<text x="532.7" y="228.9">DOCENTE:</text>
<text x="23" y="235.4">E</text>
<text x="545.4" y="235.4">MARCO FERRARA</text>
<text x="582.8" y="235.4">E</text>
<text x="532.7" y="245.6">STUDENTI:</text>
<text x="546.2" y="252">CHERONI ELENA</text>
<text x="532.7" y="262.2">OGGETTO:</text>
<text x="542.5" y="268.7">SEZIONI DETTAGLIATE</text>
<text x="532.7" y="278.9">NOTE:</text>
<text x="23" y="285.4">F</text>
<text x="556.2" y="285.4">-</text>
<text x="582.9" y="285.4">F</text>
<text x="532.7" y="295.6">NOME FILE:</text>
<text x="543.5" y="301.8">MO-D_1_CUCINA.dwg</text>
<text x="532.6" y="312.9">VERS</text>
<text x="572.2" y="312.9">DATA</text>
<text x="22.8" y="335.4">G</text>
<text x="582.7" y="335.4">G</text>
<text x="532.7" y="357.9">A</text>
<text x="566.3" y="357.9">2017.06.13</text>
<text x="532.7" y="362.4">TAVOLA NO.:</text>
<text x="567.5" y="362.4">01 DI</text>
<text x="576" y="362.4">04</text>
<text x="22.9" y="385.4">H</text>
<text x="582.8" y="385.4">H</text>
<text x="532.6" y="407.8">REV:</text>
<text x="532.7" y="404.9">DATA:</text>
<text x="542.7" y="407.9">A</text>
<text x="542.7" y="404.8">2017/06/13</text>
<text x="557.6" y="404.9">SCALA:</text>
<text x="557.6" y="407.9">FORMATO:</text>
<text x="572.2" y="404.8">1:20</text>
<text x="574.1" y="407.9">A1</text>
<text x="20.2" y="409.7" transform="rotate(-90 20.2 409.7)">DIRECTORY: C:\USERS\ELENA\DESKTOP\MO-D_1_CUCINA\MO-D_1_CUCINA.DWG | PLOTTED ON: 11/06/2017 18:51:06 | BY USER: ELENA CHERONI</text>
<text x="49.5" y="412.8">1</text>
<text x="106" y="412.8">2</text>
<text x="156" y="412.8">3</text>
<text x="206" y="412.8">4</text>
<text x="256" y="412.8">5</text>
<text x="306" y="412.8">6</text>
<text x="356" y="412.8">7</text>
<text x="406" y="412.8">8</text>
<text x="456" y="412.8">9</text>
<text x="505.3" y="412.8">10</text>
<text x="532.2" y="412">0</text>
<text x="542.2" y="412">0.5m</text>
<text x="557.2" y="412">1.25m</text>
<text x="575.6" y="412">2.5m</text>
</g>
</svg>
